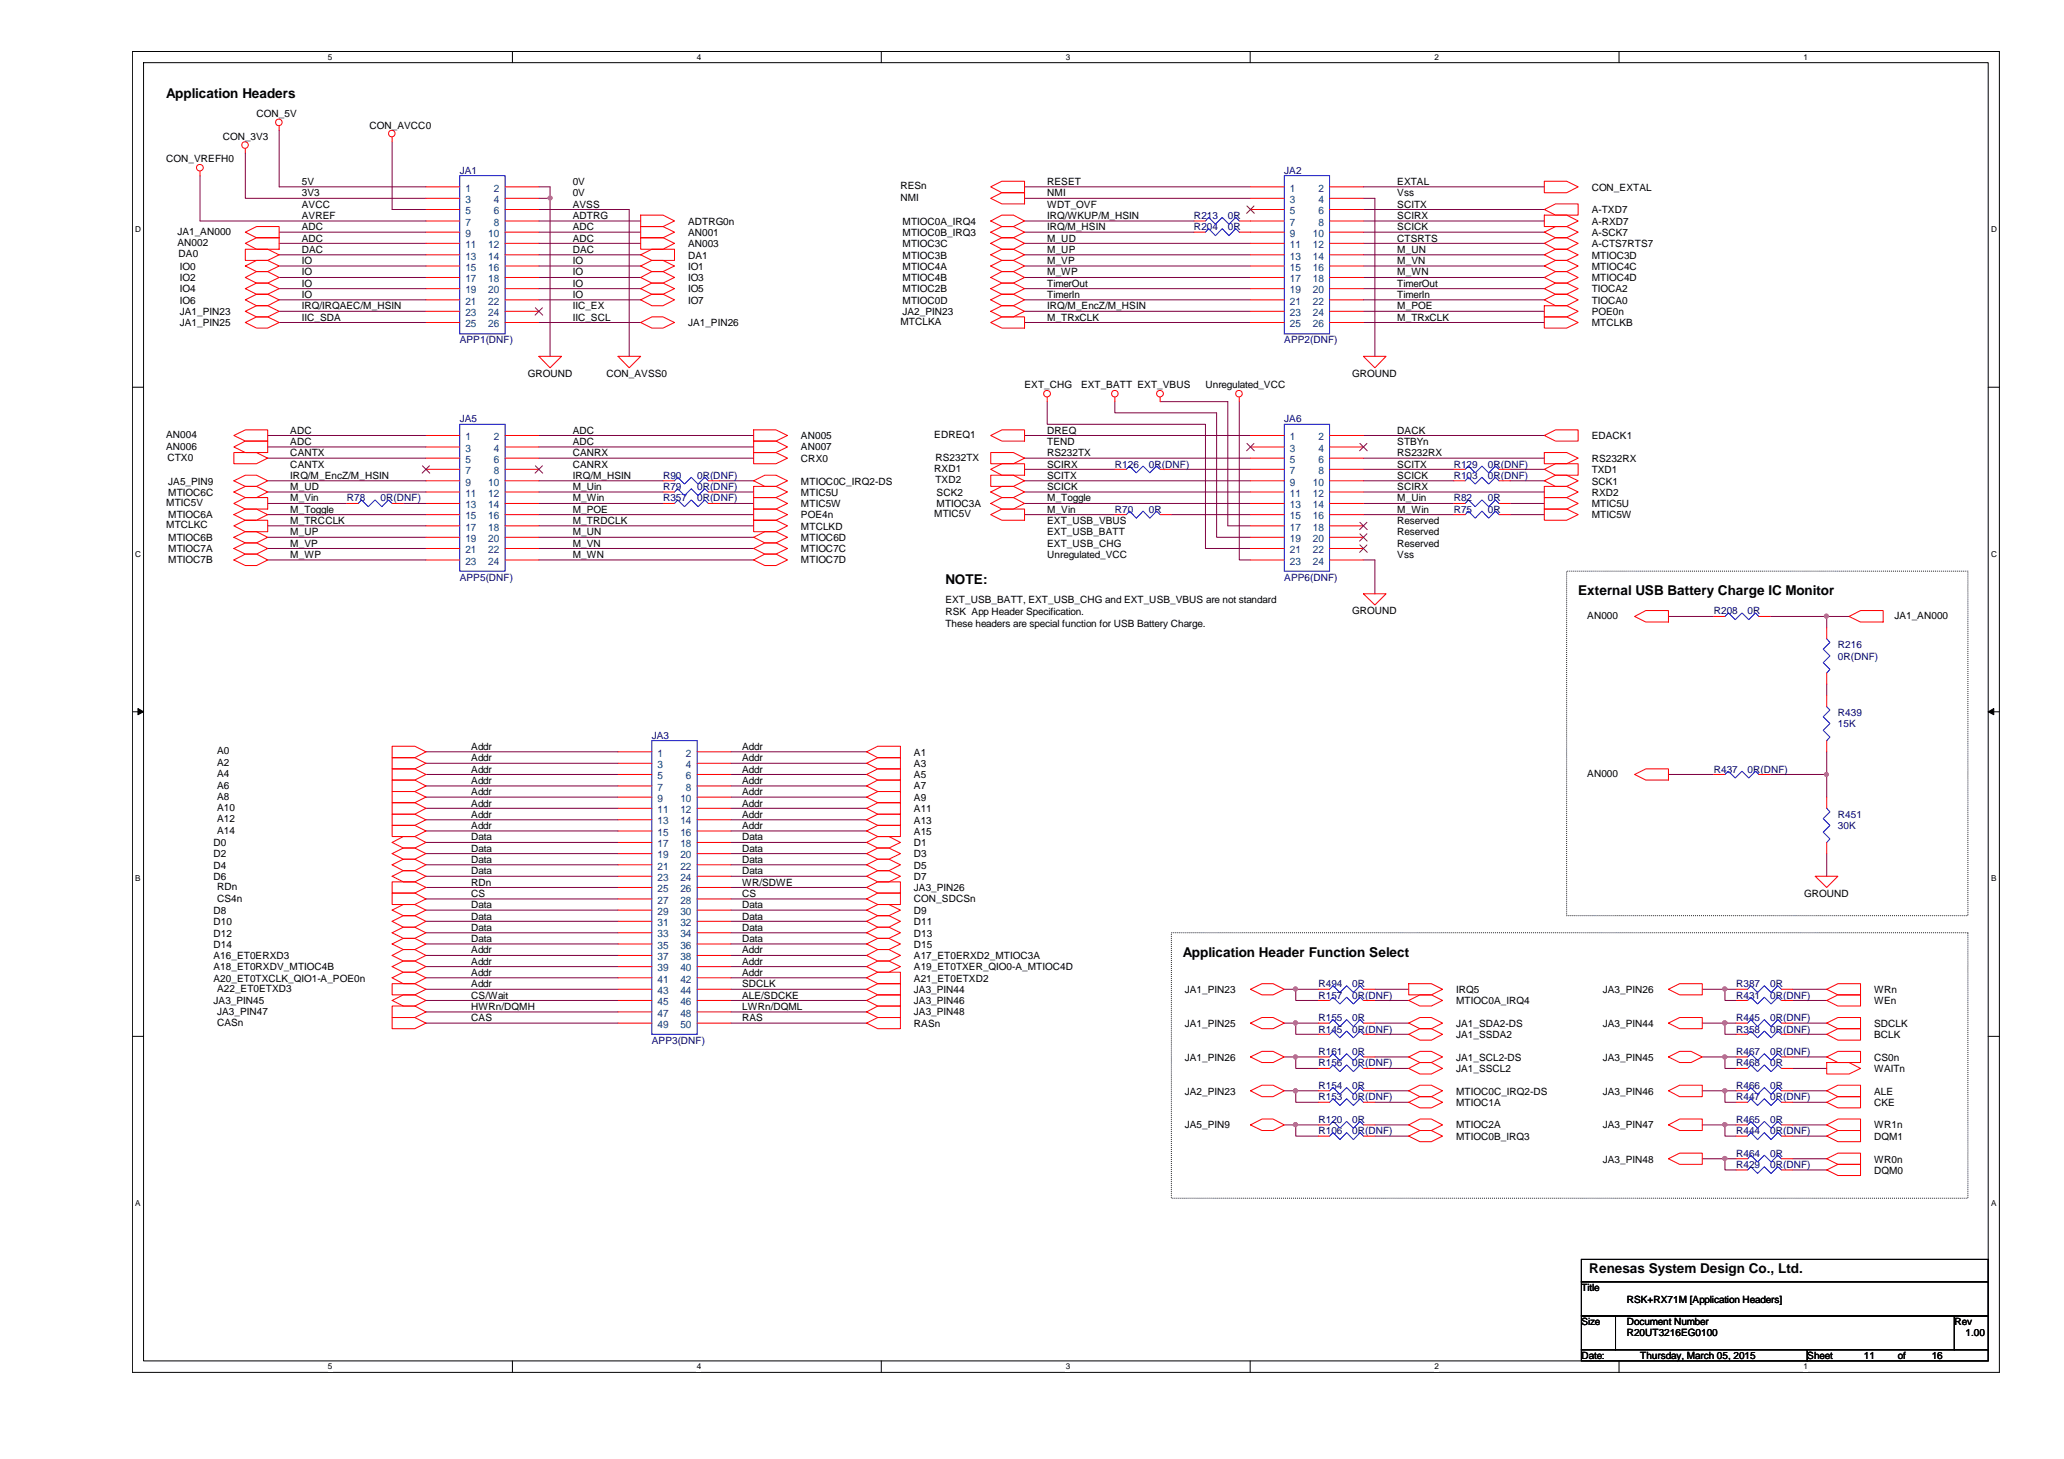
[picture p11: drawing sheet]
<svg xmlns="http://www.w3.org/2000/svg" width="297mm" height="210mm" viewBox="0 0 297 210" stroke-linecap="round" stroke-linejoin="round" font-family="sans-serif">
<path d="M19 7.4h268.7v190h-268.6zM20.7 9h265.4v186.8h-265.4z" fill="none" stroke="#000" stroke-width=".14"/>
<g fill="#fff">
<path d="M47.2 7.6h.6v1.3h-.6z"/>
<path d="M47.2 196h.6v1.3h-.6z"/>
</g>
<path d="M73.7 7.4v1.6M73.7 195.8v1.6" fill="none" stroke="#000" stroke-width=".14"/>
<g fill="#fff">
<path d="M100.3 7.6h.6v1.3h-.6z"/>
<path d="M100.3 196h.6v1.3h-.6z"/>
</g>
<path d="M126.8 7.4v1.6M126.8 195.8v1.6" fill="none" stroke="#000" stroke-width=".14"/>
<g fill="#fff">
<path d="M153.4 7.6h.6v1.3h-.6z"/>
<path d="M153.4 196h.6v1.3h-.6z"/>
</g>
<path d="M179.9 7.4v1.6M179.9 195.8v1.6" fill="none" stroke="#000" stroke-width=".14"/>
<g fill="#fff">
<path d="M206.5 7.6h.6v1.3h-.6z"/>
<path d="M206.5 196h.6v1.3h-.6z"/>
</g>
<path d="M233 7.4v1.6M233 195.8v1.6" fill="none" stroke="#000" stroke-width=".14"/>
<g fill="#fff">
<path d="M259.5 7.6h.6v1.3h-.6z"/>
<path d="M259.5 196h.6v1.3h-.6z"/>
<path d="M19.5 32.3h.8v1.4h-.8z"/>
<path d="M286.6 32.3h.8v1.4h-.8z"/>
<path d="M19.5 79h.8v1.3h-.8z"/>
<path d="M286.6 79h.8v1.3h-.8z"/>
</g>
<path d="M19.1 55.7h1.6M286.1 55.7h1.6" fill="none" stroke="#000" stroke-width=".14"/>
<g fill="#fff">
<path d="M19.5 125.7h.7v1.3h-.7z"/>
<path d="M286.6 125.7h.7v1.3h-.7z"/>
</g>
<path d="M19.1 102.4h1.6M286.1 102.4h1.6" fill="none" stroke="#000" stroke-width=".14"/>
<path d="M19.9 101.9l.8 .5-.8 .4zM286.1 102.4l.8-.5v.9z" fill="#000" stroke="#000" stroke-width=".14"/>
<g fill="#fff">
<path d="M19.5 172.4h.7v1.3h-.7z"/>
<path d="M286.6 172.4h.7v1.3h-.7z"/>
</g>
<path d="M19.1 149.1h1.6M286.1 149.1h1.6M227.6 181.2h58.5v3.2h-58.5zM227.6 184.4h58.5v4.9h-58.5zM227.6 189.3h4.9v4.9h-4.9zM227.6 194.2h32.5v1.6h-32.5zM232.5 189.3h48.8v4.9h-48.8zM260.1 194.2h26v1.6h-26zM281.3 189.3h4.8v4.9h-4.8z" fill="none" stroke="#000" stroke-width=".14"/>
<path d="M225.5 82.2h57.7v49.5h-57.7zM168.6 134.2h114.6v38.2h-114.6z" fill="none" stroke="#000" stroke-width=".14" stroke-dasharray="0 .3"/>
<g fill="none" stroke="#800040" stroke-width=".14">
<path d="M40.2 18.8v8.1h21.1M28.8 25.3v6.5h32.5M35.3 22v6.5h26M40.2 33.4h21.1M40.2 35h21.1M40.2 38.3h21.1M40.2 39.9h21.1M40.2 36.7h21.1M56.4 20.4v9.7h4.9M77.6 39.9h14.6M77.6 38.3h14.6M77.6 33.4h14.6"/>
<path d="M77.6 35h14.6M77.6 30.1h13v21.2M77.6 31.8h14.6M77.6 26.9h1.6v1.6M77.6 28.5h1.6M77.6 36.7h14.6M79.2 28.5v22.8M147.4 35h32.6M147.4 36.7h32.6M147.4 38.3h32.6M147.4 39.9h32.6M147.4 26.9h32.6"/>
<path d="M147.4 28.5h32.6M147.4 31.8h24.4M147.4 33.4h24.4M196.2 39.9h26M196.2 35h26M196.2 36.7h26M196.2 38.3h26M196.2 26.9h26M196.2 31.8h26M196.2 33.4h26M196.2 30.1h26M196.2 28.5h1.7v22.8"/>
<path d="M40.2 41.5h21.1M40.2 43.1h21.1M40.2 44.8h21.1M40.2 46.4h21.1M77.6 46.4h14.6M77.6 43.1h14.6M77.6 41.5h14.6M147.4 43.1h32.6M147.4 44.8h32.6M147.4 46.4h32.6M147.4 41.5h32.6M150.7 57.8v3.2h22.8v17.9h6.5"/>
<path d="M160.4 57.8v1.6h14.7v17.9h4.9M167 57.8h9.7v17.8h3.3M178.4 57.8v22.8h1.6M196.2 41.5h26M196.2 44.8h26M196.2 46.4h26M196.2 43.1h26M38.5 69.2h22.8M38.5 62.7h22.8M38.5 64.3h22.8M38.5 70.8h22.8M38.5 72.4h11.4"/>
<path d="M38.5 74h22.8M38.5 75.6h22.8M38.5 77.3h22.8M38.5 78.9h22.8M38.5 65.9h22.8M58 72.4h3.3M77.6 62.7h30.9M77.6 64.3h30.9M77.6 65.9h30.9M77.6 74h30.9M77.6 75.6h30.9M77.6 77.3h30.9"/>
<path d="M77.6 78.9h30.9M77.6 69.2h17.8M77.6 70.8h17.8M77.6 72.4h17.8M103.5 69.2h5M103.5 70.8h5M103.5 72.4h5M147.4 74h13M147.4 65.9h32.6M147.4 69.2h32.6M147.4 70.8h32.6M147.4 72.4h32.6"/>
<path d="M147.4 62.7h32.6M147.4 67.5h13M168.6 74h11.4M168.6 67.5h11.4M196.2 69.2h13M196.2 74h13M196.2 70.8h26M196.2 65.9h26M196.2 62.7h26M196.2 67.5h13M196.2 72.4h13M217.3 67.5h4.9"/>
<path d="M217.3 69.2h4.9M217.3 72.4h4.9M217.3 74h4.9M38.5 80.6h22.8M77.6 80.6h30.9M196.2 80.6h1.7v4.8M240.1 88.7h6.5M254.8 88.7h8.1v1.6M262.9 88.7h3.2M262.9 98.4v1.6M61.3 108.2h27.6M61.3 109.8h27.6"/>
<path d="M61.3 111.4h27.6M61.3 113.1h27.6M61.3 114.7h27.6M61.3 116.3h27.6M61.3 117.9h27.6M61.3 119.5h27.6M105.2 111.4h19.5M105.2 113.1h19.5M105.2 114.7h19.5M105.2 116.3h19.5M105.2 117.9h19.5M105.2 119.5h19.5"/>
<path d="M105.2 108.2h19.5M105.2 109.8h19.5M240.1 111.4h6.5M254.8 111.4h8.1M262.9 108.2v3.2M262.9 111.4v3.3M61.3 126.1h27.6M61.3 127.7h27.6M61.3 129.3h27.6M61.3 130.9h27.6M61.3 132.5h27.6M61.3 134.2h27.6"/>
<path d="M61.3 135.8h27.6M61.3 137.5h27.6M61.3 139.1h27.6M61.3 121.2h27.6M61.3 122.8h27.6M61.3 124.4h27.6M105.2 139.1h19.5M105.2 121.2h19.5M105.2 122.8h19.5M105.2 124.4h19.5M105.2 126.1h19.5M105.2 127.7h19.5"/>
<path d="M105.2 129.3h19.5M105.2 130.9h19.5M105.2 132.5h19.5M105.2 134.2h19.5M105.2 135.8h19.5M105.2 137.5h19.5M262.9 122.8v3.3M61.3 140.7h27.6M61.3 142.3h27.6M61.3 143.9h27.6M61.3 145.6h27.6M61.3 147.2h27.6"/>
<path d="M105.2 140.7h19.5M105.2 142.3h19.5M105.2 143.9h19.5M105.2 145.6h19.5M105.2 147.2h19.5M184.8 156.9h4.9M184.8 142.3h1.7v1.6h3.2M184.8 147.2h1.7v1.6h3.2M184.8 152.1h1.7v1.6h3.2M186.5 142.3h3.2M186.5 156.9v1.7h3.2M186.5 147.2h3.2"/>
<path d="M186.5 152.1h3.2M197.9 142.3h4.8M197.9 143.9h4.8M197.9 156.9h4.8M197.9 158.6h4.8M197.9 147.2h4.8M197.9 148.8h4.8M197.9 152.1h4.8M197.9 153.7h4.8M245 156.9h3.2v1.7h1.7M245 142.3h3.2M245 147.2h3.2"/>
<path d="M245 152.1h3.2M248.2 142.3v1.6h1.7M248.2 142.3h1.7M248.2 147.2v1.6h1.7M248.2 147.2h1.7M248.2 152.1v1.6h1.7M248.2 152.1h1.7M248.2 156.9h1.7M258 142.3h4.9M258 143.9h4.9M258 147.2h4.9M258 148.8h4.9"/>
<path d="M258 152.1h4.9M258 153.7h4.9M258 156.9h4.9M258 158.6h4.9M184.8 161.8h4.9M186.5 161.8v1.6h3.2M197.9 161.8h4.8M197.9 163.4h4.8M245 161.8h3.2v1.6h1.7M245 166.7h3.2v1.6h1.7M248.2 161.8h1.7M248.2 166.7h1.7"/>
<path d="M258 163.4h4.9M258 166.7h4.9M258 168.3h4.9M258 161.8h4.9"/>
</g>
<g fill="#f0f" stroke="#f0f" stroke-width=".14">
<circle cx="79.2" cy="28.5" r=".3"/>
<circle cx="186.4" cy="156.9" r=".3"/>
<circle cx="262.8" cy="88.6" r=".3"/>
<circle cx="262.8" cy="111.4" r=".3"/>
<circle cx="186.4" cy="142.3" r=".3"/>
<circle cx="186.4" cy="161.8" r=".3"/>
<circle cx="248.2" cy="142.3" r=".31"/>
<circle cx="248.2" cy="147.2" r=".32"/>
<circle cx="248.2" cy="152.1" r=".31"/>
<circle cx="248.2" cy="156.9" r=".31"/>
<circle cx="248.2" cy="161.8" r=".31"/>
<circle cx="248.2" cy="166.7" r=".31"/>
<circle cx="186.4" cy="147.2" r=".31"/>
<circle cx="186.4" cy="152.1" r=".3"/>
</g>
<g fill="none" stroke="#f00" stroke-width=".14">
<path d="M40.2 18.1v.7M56.4 19.7v.7M28.8 24.6v.7M35.3 33.4l1.6-.8h3.3v1.6h-3.3zM35.3 35l1.6-.8h3.3v1.7h-3.3zM35.3 35.9h3.2l1.7 .8-1.7 .8h-3.2zM35.3 38.3l1.6-.8h1.6l1.7 .8-1.7 .8h-1.6zM35.3 39.9l1.6-.8h1.6l1.7 .8-1.7 .8h-1.6zM35.3 21.4v.6M61.3 26.9h4.9M61.3 28.5h4.9M61.3 30.1h4.9"/>
<path d="M61.3 31.8h4.9M61.3 33.4h4.9M61.3 35h4.9M61.3 36.7h4.9M61.3 38.3h4.9M61.3 39.9h4.9M72.7 26.9h4.9M72.7 28.5h4.9M72.7 30.1h4.9M72.7 31.8h4.9M72.7 33.4h4.9M72.7 35h4.9"/>
<path d="M72.7 36.7h4.9M72.7 38.3h4.9M72.7 39.9h4.9M92.2 39.9l1.6-.8h1.6l1.7 .8-1.7 .8h-1.6zM92.2 34.2h3.2l1.7 .8-1.7 .9h-3.2zM92.2 32.6h3.2l1.7 .8-1.7 .8h-3.2zM92.2 38.3l1.6-.8h1.6l1.7 .8-1.7 .8h-1.6zM92.2 30.9h3.2l1.7 .9-1.7 .8h-3.2zM92.2 36.7l1.6-.8h3.3v1.6h-3.3zM142.6 26.9l1.6-.8h3.2v1.6h-3.2zM142.6 28.5l1.6-.8h3.2v1.6h-3.2zM142.6 31.8l1.6-.9h1.6l1.6 .9-1.6 .8h-1.6z"/>
<path d="M142.6 33.4l1.6-.8h1.6l1.6 .8-1.6 .8h-1.6zM142.6 35l1.6-.8h1.6l1.6 .8-1.6 .9h-1.6zM142.6 36.7l1.6-.8h1.6l1.6 .8-1.6 .8h-1.6zM142.6 38.3l1.6-.8h1.6l1.6 .8-1.6 .8h-1.6zM142.6 39.9l1.6-.8h1.6l1.6 .8-1.6 .8h-1.6zM171.8 31.8h1.7M171.8 33.4h1.7M178.4 31.8h6.4M178.4 33.4h6.4M180 26.9h4.8M180 28.5h4.8M180 30.1h4.8"/>
<path d="M180 35h4.8M180 36.7h4.8M180 38.3h4.8M180 39.9h4.8M191.3 26.9h4.9M191.3 28.5h4.9M191.3 30.1h4.9M191.3 31.8h4.9M191.3 33.4h4.9M191.3 35h4.9M191.3 36.7h4.9M191.3 38.3h4.9"/>
<path d="M191.3 39.9h4.9M222.2 26.1h3.3l1.6 .8-1.6 .8h-3.3zM222.2 30.1l1.7-.8h3.2v1.6h-3.2zM222.2 30.9h3.3l1.6 .9-1.6 .8h-3.3zM222.2 33.4l1.7-.8h1.6l1.6 .8-1.6 .8h-1.6zM222.2 35l1.7-.8h1.6l1.6 .8-1.6 .9h-1.6zM222.2 36.7l1.7-.8h1.6l1.6 .8-1.6 .8h-1.6zM222.2 38.3l1.7-.8h1.6l1.6 .8-1.6 .8h-1.6zM222.2 39.9l1.7-.8h1.6l1.6 .8-1.6 .8h-1.6zM35.3 41.5l1.6-.8h1.6l1.7 .8-1.7 .8h-1.6zM35.3 43.1l1.6-.8h1.6l1.7 .8-1.7 .9h-1.6zM35.3 46.4l1.6-.8h1.6l1.7 .8-1.7 .8h-1.6z"/>
<path d="M35.3 44.8l1.6-.8h1.6l1.7 .8-1.7 .8h-1.6zM61.3 41.5h4.9M61.3 43.1h4.9M61.3 44.8h4.9M61.3 46.4h4.9M72.7 41.5h4.9M72.7 43.1h4.9M72.7 44.8h4.9M72.7 46.4h4.9M77.6 51.3h3.2l-1.6 1.6zM88.9 51.3h3.3l-1.6 1.6zM92.2 41.5l1.6-.8h1.6l1.7 .8-1.7 .8h-1.6z"/>
<path d="M92.2 43.1l1.6-.8h1.6l1.7 .8-1.7 .9h-1.6zM92.2 46.4l1.6-.8h1.6l1.7 .8-1.7 .8h-1.6zM142.6 46.4l1.6-.8h3.2v1.6h-3.2zM142.6 41.5l1.6-.8h1.6l1.6 .8-1.6 .8h-1.6zM142.6 43.1l1.6-.8h1.6l1.6 .8-1.6 .9h-1.6zM142.6 44.8l1.6-.8h1.6l1.6 .8-1.6 .8h-1.6zM150.7 57.1v.7M160.4 57.1v.7M167 57.1v.7M178.4 57.1v.7M180 41.5h4.8M180 43.1h4.8"/>
<path d="M180 44.8h4.8M180 46.4h4.8M191.3 41.5h4.9M191.3 43.1h4.9M191.3 44.8h4.9M191.3 46.4h4.9M196.2 51.3h3.3l-1.6 1.6zM222.2 44h3.3l1.6 .8-1.6 .8h-3.3zM222.2 45.6h3.3l1.6 .8-1.6 .8h-3.3zM222.2 41.5l1.7-.8h1.6l1.6 .8-1.6 .8h-1.6zM222.2 43.1l1.7-.8h1.6l1.6 .8-1.6 .9h-1.6zM33.7 62.7l1.6-.9h3.2v1.7h-3.2z"/>
<path d="M33.7 64.3l1.6-.8h3.2v1.6h-3.2zM33.7 65.1h3.2l1.6 .8-1.6 .8h-3.2zM33.7 72.4l1.6-.8h3.2v1.6h-3.2zM33.7 75.6l1.6-.8h3.2v1.7h-3.2zM33.7 69.2l1.6-.8h1.6l1.6 .8-1.6 .8h-1.6zM33.7 70.8l1.6-.8h1.6l1.6 .8-1.6 .8h-1.6zM33.7 74l1.6-.8h1.6l1.6 .8-1.6 .8h-1.6zM33.7 77.3l1.6-.8h1.6l1.6 .8-1.6 .8h-1.6zM33.7 78.9l1.6-.8h1.6l1.6 .8-1.6 .8h-1.6zM49.9 72.4h1.7M56.4 72.4h1.6M61.3 62.7h4.9"/>
<path d="M61.3 64.3h4.9M61.3 65.9h4.9M61.3 67.5h4.9M61.3 69.2h4.9M61.3 70.8h4.9M61.3 72.4h4.9M61.3 74h4.9M61.3 75.6h4.9M61.3 77.3h4.9M61.3 78.9h4.9M72.7 62.7h4.9M72.7 64.3h4.9"/>
<path d="M72.7 65.9h4.9M72.7 67.5h4.9M72.7 69.2h4.9M72.7 70.8h4.9M72.7 72.4h4.9M72.7 74h4.9M72.7 75.6h4.9M72.7 77.3h4.9M72.7 78.9h4.9M95.4 72.4h1.7M95.4 69.2h1.7M95.4 70.8h1.7"/>
<path d="M101.9 72.4h1.6M101.9 69.2h1.6M101.9 70.8h1.6M108.5 61.8h3.2l1.6 .9-1.6 .8h-3.2zM108.5 63.5h3.2l1.6 .8-1.6 .8h-3.2zM108.5 65.1h3.2l1.6 .8-1.6 .8h-3.2zM108.5 69.2l1.6-.8h1.6l1.6 .8-1.6 .8h-1.6zM108.5 70h3.2l1.6 .8-1.6 .8h-3.2zM108.5 71.6h3.2l1.6 .8-1.6 .8h-3.2zM108.5 73.2h3.2l1.6 .8-1.6 .8h-3.2zM108.5 74.8h3.2l1.6 .8-1.6 .9h-3.2zM108.5 77.3l1.6-.8h1.6l1.6 .8-1.6 .8h-1.6z"/>
<path d="M108.5 78.9l1.6-.8h1.6l1.6 .8-1.6 .8h-1.6zM142.6 65.1h3.2l1.6 .8-1.6 .8h-3.2zM142.6 68.4h3.2l1.6 .8-1.6 .8h-3.2zM142.6 67.5l1.6-.8h3.2v1.7h-3.2zM142.6 74l1.6-.8h3.2v1.6h-3.2zM142.6 62.7l1.6-.9h3.2v1.7h-3.2zM142.6 70.8l1.6-.8h1.6l1.6 .8-1.6 .8h-1.6zM142.6 72.4l1.6-.8h1.6l1.6 .8-1.6 .8h-1.6zM160.4 67.5h1.7M160.4 74h1.7M167 67.5h1.6M167 74h1.6"/>
<path d="M180 62.7h4.8M180 64.3h4.8M180 65.9h4.8M180 67.5h4.8M180 69.2h4.8M180 70.8h4.8M180 72.4h4.8M180 74h4.8M180 75.6h4.8M180 77.3h4.8M180 78.9h4.8M191.3 62.7h4.9"/>
<path d="M191.3 64.3h4.9M191.3 65.9h4.9M191.3 67.5h4.9M191.3 69.2h4.9M191.3 70.8h4.9M191.3 72.4h4.9M191.3 74h4.9M191.3 75.6h4.9M191.3 77.3h4.9M191.3 78.9h4.9M209.2 72.4h1.7M209.2 69.2h1.7"/>
<path d="M209.2 74h1.7M209.2 67.5h1.7M215.7 72.4h1.6M215.7 69.2h1.6M215.7 74h1.6M215.7 67.5h1.6M222.2 70h3.3l1.6 .8-1.6 .8h-3.3zM222.2 65.1h3.3l1.6 .8-1.6 .8h-3.3zM222.2 67.5l1.7-.8h3.2v1.7h-3.2zM222.2 69.2l1.7-.8h1.6l1.6 .8-1.6 .8h-1.6zM222.2 71.6h3.3l1.6 .8-1.6 .8h-3.3zM222.2 73.2h3.3l1.6 .8-1.6 .8h-3.3z"/>
<path d="M222.2 62.7l1.7-.9h3.2v1.7h-3.2zM33.7 80.6l1.6-.9h1.6l1.6 .9-1.6 .8h-1.6zM61.3 80.6h4.9M72.7 80.6h4.9M108.5 80.6l1.6-.9h1.6l1.6 .9-1.6 .8h-1.6zM180 80.6h4.8M191.3 80.6h4.9M196.2 85.4h3.3l-1.6 1.6zM235.2 88.7l1.7-.9h3.2v1.7h-3.2zM246.6 88.7h1.6M253.1 88.7h1.7M262.9 90.3v1.6"/>
<path d="M262.9 96.8v1.6M266.1 88.7l1.7-.9h3.2v1.7h-3.2zM56.4 107.4h3.3l1.6 .8-1.6 .8h-3.3zM56.4 109h3.3l1.6 .8-1.6 .8h-3.3zM56.4 110.6h3.3l1.6 .8-1.6 .8h-3.3zM56.4 112.2h3.3l1.6 .9-1.6 .8h-3.3zM56.4 113.9h3.3l1.6 .8-1.6 .8h-3.3zM56.4 115.5h3.3l1.6 .8-1.6 .8h-3.3zM56.4 117.1h3.3l1.6 .8-1.6 .8h-3.3zM56.4 118.7h3.3l1.6 .8-1.6 .9h-3.3zM88.9 108.2h4.9M88.9 109.8h4.9"/>
<path d="M88.9 111.4h4.9M88.9 113.1h4.9M88.9 114.7h4.9M88.9 116.3h4.9M88.9 117.9h4.9M88.9 119.5h4.9M100.3 108.2h4.9M100.3 109.8h4.9M100.3 111.4h4.9M100.3 113.1h4.9M100.3 114.7h4.9M100.3 116.3h4.9"/>
<path d="M100.3 117.9h4.9M100.3 119.5h4.9M124.7 108.2l1.6-.8h3.3v1.6h-3.3zM124.7 109.8l1.6-.8h3.3v1.6h-3.3zM124.7 111.4l1.6-.8h3.3v1.6h-3.3zM124.7 113.1l1.6-.9h3.3v1.7h-3.3zM124.7 114.7l1.6-.8h3.3v1.6h-3.3zM124.7 116.3l1.6-.8h3.3v1.6h-3.3zM124.7 117.9l1.6-.8h3.3v1.6h-3.3zM124.7 119.5l1.6-.8h3.3v1.7h-3.3zM235.2 111.4l1.7-.8h3.2v1.6h-3.2zM246.6 111.4h1.6"/>
<path d="M253.1 111.4h1.7M262.9 114.7v1.6M262.9 100v1.7M262.9 106.6v1.6M56.4 126.9h3.3l1.6 .8-1.6 .8h-3.3zM56.4 128.5h3.3l1.6 .8-1.6 .8h-3.3zM56.4 135.8l1.6-.8h1.7l1.6 .8-1.6 .8h-1.7zM56.4 139.1l1.6-.8h1.7l1.6 .8-1.6 .8h-1.7zM56.4 121.2l1.6-.8h1.7l1.6 .8-1.6 .8h-1.7zM56.4 122.8l1.6-.8h1.7l1.6 .8-1.6 .8h-1.7zM56.4 124.4l1.6-.8h1.7l1.6 .8-1.6 .9h-1.7zM56.4 126.1l1.6-.8h1.7l1.6 .8-1.6 .8h-1.7z"/>
<path d="M56.4 130.9l1.6-.8h1.7l1.6 .8-1.6 .8h-1.7zM56.4 132.5l1.6-.8h1.7l1.6 .8-1.6 .9h-1.7zM56.4 137.5l1.6-.9h1.7l1.6 .9-1.6 .8h-1.7zM56.4 134.2l1.6-.8h1.7l1.6 .8-1.6 .8h-1.7zM88.9 121.2h4.9M88.9 122.8h4.9M88.9 124.4h4.9M88.9 126.1h4.9M88.9 127.7h4.9M88.9 129.3h4.9M88.9 130.9h4.9M88.9 132.5h4.9"/>
<path d="M88.9 134.2h4.9M88.9 135.8h4.9M88.9 137.5h4.9M88.9 139.1h4.9M100.3 121.2h4.9M100.3 122.8h4.9M100.3 124.4h4.9M100.3 126.1h4.9M100.3 127.7h4.9M100.3 129.3h4.9M100.3 130.9h4.9M100.3 132.5h4.9"/>
<path d="M100.3 134.2h4.9M100.3 135.8h4.9M100.3 137.5h4.9M100.3 139.1h4.9M124.7 137.5l1.6-.9h1.6l1.7 .9-1.7 .8h-1.6zM124.7 121.2l1.6-.8h1.6l1.7 .8-1.7 .8h-1.6zM124.7 122.8l1.6-.8h1.6l1.7 .8-1.7 .8h-1.6zM124.7 124.4l1.6-.8h1.6l1.7 .8-1.7 .9h-1.6zM124.7 126.1l1.6-.8h1.6l1.7 .8-1.7 .8h-1.6zM124.7 127.7l1.6-.8h3.3v1.6h-3.3zM124.7 129.3l1.6-.8h3.3v1.6h-3.3zM124.7 130.9l1.6-.8h1.6l1.7 .8-1.7 .8h-1.6z"/>
<path d="M124.7 132.5l1.6-.8h1.6l1.7 .8-1.7 .9h-1.6zM124.7 134.2l1.6-.8h1.6l1.7 .8-1.7 .8h-1.6zM124.7 135.8l1.6-.8h1.6l1.7 .8-1.7 .8h-1.6zM124.7 139.1l1.6-.8h1.6l1.7 .8-1.7 .8h-1.6zM261.2 126.1h3.3l-1.6 1.6zM262.9 121.2v1.6M56.4 144.7h3.3l1.6 .9-1.6 .8h-3.3zM56.4 146.4h3.3l1.6 .8-1.6 .8h-3.3zM56.4 141.5h3.3l1.6 .8-1.6 .8h-3.3zM56.4 143.9l1.6-.8h1.7l1.6 .8-1.6 .8h-1.7zM56.4 140.7l1.6-.8h1.7l1.6 .8-1.6 .8h-1.7zM88.9 140.7h4.9"/>
<path d="M88.9 142.3h4.9M88.9 143.9h4.9M88.9 145.6h4.9M88.9 147.2h4.9M100.3 140.7h4.9M100.3 142.3h4.9M100.3 143.9h4.9M100.3 145.6h4.9M100.3 147.2h4.9M124.7 143.9l1.6-.8h3.3v1.6h-3.3zM124.7 145.6l1.6-.9h3.3v1.7h-3.3zM124.7 147.2l1.6-.8h3.3v1.6h-3.3z"/>
<path d="M124.7 142.3l1.6-.8h3.3v1.6h-3.3zM124.7 140.7l1.6-.8h3.3v1.6h-3.3zM180 142.3l1.6-.8h1.6l1.6 .8-1.6 .8h-1.6zM180 156.9l1.6-.8h1.6l1.6 .8-1.6 .9h-1.6zM180 147.2l1.6-.8h1.6l1.6 .8-1.6 .8h-1.6zM180 152.1l1.6-.8h1.6l1.6 .8-1.6 .8h-1.6zM189.7 142.3h1.6M189.7 152.1h1.6M189.7 143.9h1.6M189.7 147.2h1.6M189.7 156.9h1.6M189.7 158.6h1.6"/>
<path d="M189.7 153.7h1.6M189.7 148.8h1.6M196.2 142.3h1.7M196.2 152.1h1.7M196.2 143.9h1.7M196.2 147.2h1.7M196.2 156.9h1.7M196.2 158.6h1.7M196.2 153.7h1.7M196.2 148.8h1.7M202.7 141.5h3.3l1.6 .8-1.6 .8h-3.3zM202.7 143.9l1.6-.8h1.7l1.6 .8-1.6 .8h-1.7z"/>
<path d="M202.7 158.6l1.6-.8h1.7l1.6 .8-1.6 .8h-1.7zM202.7 156.9l1.6-.8h1.7l1.6 .8-1.6 .9h-1.7zM202.7 148.8l1.6-.8h1.7l1.6 .8-1.6 .8h-1.7zM202.7 147.2l1.6-.8h1.7l1.6 .8-1.6 .8h-1.7zM202.7 153.7l1.6-.8h1.7l1.6 .8-1.6 .8h-1.7zM202.7 152.1l1.6-.8h1.7l1.6 .8-1.6 .8h-1.7zM240.1 142.3l1.6-.8h3.3v1.6h-3.3zM240.1 147.2l1.6-.8h3.3v1.6h-3.3zM240.1 152.1l1.6-.8h1.7l1.6 .8-1.6 .8h-1.7zM240.1 156.9l1.6-.8h3.3v1.7h-3.3zM249.9 143.9h1.6M249.9 148.8h1.6"/>
<path d="M249.9 158.6h1.6M249.9 152.1h1.6M249.9 142.3h1.6M249.9 147.2h1.6M249.9 156.9h1.6M249.9 153.7h1.6M256.4 143.9h1.6M256.4 148.8h1.6M256.4 158.6h1.6M256.4 152.1h1.6M256.4 142.3h1.6M256.4 147.2h1.6"/>
<path d="M256.4 156.9h1.6M256.4 153.7h1.6M262.9 142.3l1.6-.8h3.3v1.6h-3.3zM262.9 143.9l1.6-.8h3.3v1.6h-3.3zM262.9 147.2l1.6-.8h3.3v1.6h-3.3zM262.9 148.8l1.6-.8h3.3v1.6h-3.3zM262.9 152.1l1.6-.8h3.3v1.6h-3.3zM262.9 152.9h3.2l1.7 .8-1.7 .8h-3.2zM262.9 156.9l1.6-.8h3.3v1.7h-3.3zM262.9 158.6l1.6-.8h3.3v1.6h-3.3zM180 161.8l1.6-.8h1.6l1.6 .8-1.6 .8h-1.6zM189.7 163.4h1.6"/>
<path d="M189.7 161.8h1.6M196.2 163.4h1.7M196.2 161.8h1.7M202.7 163.4l1.6-.8h1.7l1.6 .8-1.6 .9h-1.7zM202.7 161.8l1.6-.8h1.7l1.6 .8-1.6 .8h-1.7zM240.1 166.7l1.6-.8h3.3v1.6h-3.3zM240.1 161.8l1.6-.8h3.3v1.6h-3.3zM249.9 161.8h1.6M249.9 168.3h1.6M249.9 163.4h1.6M249.9 166.7h1.6M256.4 161.8h1.6"/>
<path d="M256.4 168.3h1.6M256.4 163.4h1.6M256.4 166.7h1.6M262.9 166.7l1.6-.8h3.3v1.6h-3.3zM262.9 168.3l1.6-.8h3.3v1.6h-3.3zM262.9 161.8l1.6-.8h3.3v1.6h-3.3zM262.9 163.4l1.6-.8h3.3v1.7h-3.3z"/>
<circle cx="40.1" cy="17.6" r=".47"/>
<circle cx="56.4" cy="19.2" r=".47"/>
<circle cx="28.8" cy="24.1" r=".48"/>
<circle cx="35.3" cy="20.9" r=".47"/>
<circle cx="150.7" cy="56.6" r=".48"/>
<circle cx="160.4" cy="56.6" r=".47"/>
<circle cx="166.9" cy="56.6" r=".48"/>
<circle cx="178.3" cy="56.6" r=".47"/>
</g>
<g fill="none" stroke="#00f" stroke-width=".14">
<path d="M66.2 25.3h6.5v22.7h-6.5zM173.5 31.8l.4-.5 1 1 1-1 1 1 .9-1 .6 .5M173.5 33.4l.4-.5 1 1 1-1 1 1 .9-1 .6 .5M184.8 25.3h6.5v22.7h-6.5zM51.6 72.4l.4-.5 1 1 1-1 .9 1 1-1 .5 .5M66.2 61h6.5v21.2h-6.5zM97.1 72.4l.4-.5 1 1 1-1 1 1 .9-1 .5 .5M97.1 69.2l.4-.5 1 .9 1-.9 1 .9 .9-.9 .5 .5M97.1 70.8l.4-.5 1 1 1-1 1 1 .9-1 .5 .5M162.1 67.5l.5-.4 .9 .9 1-.9 1 .9 1-.9 .5 .4M162.1 74l.5-.5 .9 1 1-1 1 1 1-1 .5 .5M184.8 61h6.5v21.2h-6.5z"/>
<path d="M210.9 72.4l.4-.5 1 1 1-1 .9 1 1-1 .5 .5M210.9 69.2l.4-.5 1 .9 1-.9 .9 .9 1-.9 .5 .5M210.9 74l.4-.5 1 1 1-1 .9 1 1-1 .5 .5M210.9 67.5l.4-.4 1 .9 1-.9 .9 .9 1-.9 .5 .4M248.2 88.7l.6-.5 .9 1 1-1 1 1 .9-1 .5 .5M262.9 91.9l.5 .5-1 1 1 1-1 .9 1 1-.5 .5M93.8 106.6h6.5v42.2h-6.5zM248.2 111.4l.6-.4 .9 .9 1-.9 1 .9 .9-.9 .5 .4M262.9 116.3l.5 .5-1 1 1 .9-1 1 1 1-.5 .5M262.9 101.7l.5 .4-1 1 1 1-1 1 1 .9-.5 .6M191.3 142.3l.6-.5 .9 1 1-1 1 1 .9-1 .5 .5M191.3 152.1l.6-.5 .9 1 1-1 1 1 .9-1 .5 .5"/>
<path d="M191.3 143.9l.6-.4 .9 .9 1-.9 1 .9 .9-.9 .5 .4M191.3 147.2l.6-.5 .9 1 1-1 1 1 .9-1 .5 .5M191.3 156.9l.6-.4 .9 .9 1-.9 1 .9 .9-.9 .5 .4M191.3 158.6l.6-.5 .9 .9 1-.9 1 .9 .9-.9 .5 .5M191.3 153.7l.6-.5 .9 1 1-1 1 1 .9-1 .5 .5M191.3 148.8l.6-.5 .9 1 1-1 1 1 .9-1 .5 .5M251.5 143.9l.5-.4 .9 .9 1-.9 1 .9 1-.9 .5 .4M251.5 148.8l.5-.5 .9 1 1-1 1 1 1-1 .5 .5M251.5 158.6l.5-.5 .9 .9 1-.9 1 .9 1-.9 .5 .5M251.5 152.1l.5-.5 .9 1 1-1 1 1 1-1 .5 .5M251.5 142.3l.5-.5 .9 1 1-1 1 1 1-1 .5 .5M251.5 147.2l.5-.5 .9 1 1-1 1 1 1-1 .5 .5"/>
<path d="M251.5 156.9l.5-.4 .9 .9 1-.9 1 .9 1-.9 .5 .4M251.5 153.7l.5-.5 .9 1 1-1 1 1 1-1 .5 .5M191.3 163.4l.6-.5 .9 1.1 1-1.1 1 1.1 .9-1.1 .5 .5M191.3 161.8l.6-.5 .9 1 1-1 1 1 .9-1 .5 .5M251.5 161.8l.5-.5 .9 1 1-1 1 1 1-1 .5 .5M251.5 168.3l.5-.4 .9 .9 1-.9 1 .9 1-.9 .5 .4M251.5 163.4l.5-.5 .9 1.1 1-1.1 1 1.1 1-1.1 .5 .5M251.5 166.7l.5-.5 .9 1 1-1 1 1 1-1 .5 .5"/>
</g>
<g fill="none" stroke="#804000" stroke-width=".14">
<path d="M179.5 29.6l1 1.1M180.5 29.6l-1.1 1.1M77 44.3l1.1 1M78.1 44.3l-1.1 1M60.8 67l1 1.1M61.8 67l-1.1 1.1M77 67l1.1 1.1M78.1 67l-1.1 1.1M179.5 63.8l1 1.1M180.5 63.8l-1.1 1.1M195.7 63.8l1.1 1.1M195.7 75.1l1.1 1.1"/>
<path d="M195.7 76.8l1.1 1.1M195.7 78.4l1.1 1.1M196.7 63.8l-1 1.1M196.7 75.1l-1 1.1M196.7 76.8l-1 1.1M196.7 78.4l-1 1.1"/>
</g>
<g font-size="1.9">
<text x="23.9" y="14.1">Application Headers</text>
<text x="136.1" y="84">NOTE:</text>
<text x="227.1" y="85.6">External USB Battery Charge IC Monitor</text>
<text x="170.2" y="137.6">Application Header Function Select</text>
<text x="228.7" y="183.1">Renesas System Design Co., Ltd.</text>
</g>
<g font-size="1.5" fill="#004080">
<text x="67" y="27.6">1</text>
<text x="67" y="29.2">3</text>
<text x="71.1" y="27.6">2</text>
<text x="71.1" y="29.2">4</text>
<text x="185.6" y="27.6">1</text>
<text x="185.6" y="29.2">3</text>
<text x="189.7" y="27.6">2</text>
<text x="189.7" y="29.2">4</text>
<text x="67" y="30.8">5</text>
<text x="67" y="32.5">7</text>
<text x="67" y="34.1">9</text>
<text x="67" y="35.7">11</text>
<text x="70.3" y="34.1">10</text>
<text x="70.3" y="35.7">12</text>
<text x="71.1" y="30.8">6</text>
<text x="71.1" y="32.5">8</text>
<text x="185.6" y="30.8">5</text>
<text x="185.6" y="32.5">7</text>
<text x="185.6" y="34.1">9</text>
<text x="185.6" y="35.7">11</text>
<text x="188.9" y="34.1">10</text>
<text x="188.9" y="35.7">12</text>
<text x="189.7" y="30.8">6</text>
<text x="189.7" y="32.5">8</text>
<text x="67" y="37.3">13</text>
<text x="67" y="38.9">15</text>
<text x="67" y="40.6">17</text>
<text x="70.3" y="37.3">14</text>
<text x="70.3" y="38.9">16</text>
<text x="70.3" y="40.6">18</text>
<text x="185.6" y="37.3">13</text>
<text x="185.6" y="38.9">15</text>
<text x="185.6" y="40.6">17</text>
<text x="188.9" y="37.3">14</text>
<text x="188.9" y="38.9">16</text>
<text x="188.9" y="40.6">18</text>
<text x="67" y="42.2">19</text>
<text x="67" y="43.8">21</text>
<text x="67" y="45.5">23</text>
<text x="67" y="47.1">25</text>
<text x="70.3" y="42.2">20</text>
<text x="70.3" y="43.8">22</text>
<text x="70.3" y="45.5">24</text>
<text x="70.3" y="47.1">26</text>
<text x="185.6" y="42.2">19</text>
<text x="185.6" y="43.8">21</text>
<text x="185.6" y="45.5">23</text>
<text x="185.6" y="47.1">25</text>
<text x="188.9" y="42.2">20</text>
<text x="188.9" y="43.8">22</text>
<text x="188.9" y="45.5">24</text>
<text x="188.9" y="47.1">26</text>
<text x="67" y="63.3">1</text>
<text x="67" y="65">3</text>
<text x="71.1" y="63.3">2</text>
<text x="71.1" y="65">4</text>
<text x="185.6" y="63.3">1</text>
<text x="185.6" y="65">3</text>
<text x="189.7" y="63.3">2</text>
<text x="189.7" y="65">4</text>
<text x="67" y="66.6">5</text>
<text x="67" y="68.2">7</text>
<text x="67" y="69.8">9</text>
<text x="67" y="71.5">11</text>
<text x="70.3" y="69.8">10</text>
<text x="70.3" y="71.5">12</text>
<text x="71.1" y="66.6">6</text>
<text x="71.1" y="68.2">8</text>
<text x="185.6" y="66.6">5</text>
<text x="185.6" y="68.2">7</text>
<text x="185.6" y="69.8">9</text>
<text x="185.6" y="71.5">11</text>
<text x="188.9" y="69.8">10</text>
<text x="188.9" y="71.5">12</text>
<text x="189.7" y="66.6">6</text>
<text x="189.7" y="68.2">8</text>
<text x="67" y="73.1">13</text>
<text x="67" y="74.7">15</text>
<text x="67" y="76.3">17</text>
<text x="67" y="78">19</text>
<text x="70.3" y="73.1">14</text>
<text x="70.3" y="74.7">16</text>
<text x="70.3" y="76.3">18</text>
<text x="70.3" y="78">20</text>
<text x="185.6" y="73.1">13</text>
<text x="185.6" y="74.7">15</text>
<text x="185.6" y="76.3">17</text>
<text x="185.6" y="78">19</text>
<text x="188.9" y="73.1">14</text>
<text x="188.9" y="74.7">16</text>
<text x="188.9" y="76.3">18</text>
<text x="188.9" y="78">20</text>
<text x="67" y="79.6">21</text>
<text x="67" y="81.2">23</text>
<text x="70.3" y="79.6">22</text>
<text x="70.3" y="81.2">24</text>
<text x="185.6" y="79.6">21</text>
<text x="185.6" y="81.2">23</text>
<text x="188.9" y="79.6">22</text>
<text x="188.9" y="81.2">24</text>
<text x="94.6" y="108.8">1</text>
<text x="94.6" y="110.5">3</text>
<text x="94.6" y="112.1">5</text>
<text x="94.6" y="113.7">7</text>
<text x="98.7" y="108.8">2</text>
<text x="98.7" y="110.5">4</text>
<text x="98.7" y="112.1">6</text>
<text x="98.7" y="113.7">8</text>
<text x="94.6" y="115.4">9</text>
<text x="94.6" y="117">11</text>
<text x="94.6" y="118.6">13</text>
<text x="97.9" y="115.4">10</text>
<text x="97.9" y="117">12</text>
<text x="97.9" y="118.6">14</text>
<text x="94.6" y="120.2">15</text>
<text x="94.6" y="121.9">17</text>
<text x="94.6" y="123.5">19</text>
<text x="94.6" y="125.1">21</text>
<text x="97.9" y="120.2">16</text>
<text x="97.9" y="121.9">18</text>
<text x="97.9" y="123.5">20</text>
<text x="97.9" y="125.1">22</text>
<text x="94.6" y="126.7">23</text>
<text x="94.6" y="128.4">25</text>
<text x="94.6" y="130">27</text>
<text x="94.6" y="131.6">29</text>
<text x="97.9" y="126.7">24</text>
<text x="97.9" y="128.4">26</text>
<text x="97.9" y="130">28</text>
<text x="97.9" y="131.6">30</text>
<text x="94.6" y="133.2">31</text>
<text x="94.6" y="134.9">33</text>
<text x="94.6" y="136.5">35</text>
<text x="97.9" y="133.2">32</text>
<text x="97.9" y="134.9">34</text>
<text x="97.9" y="136.5">36</text>
<text x="94.6" y="138.1">37</text>
<text x="94.6" y="139.7">39</text>
<text x="94.6" y="141.4">41</text>
<text x="94.6" y="143">43</text>
<text x="97.9" y="138.1">38</text>
<text x="97.9" y="139.7">40</text>
<text x="97.9" y="141.4">42</text>
<text x="97.9" y="143">44</text>
<text x="94.6" y="144.6">45</text>
<text x="94.6" y="146.3">47</text>
<text x="94.6" y="147.9">49</text>
<text x="97.9" y="144.6">46</text>
<text x="97.9" y="146.3">48</text>
<text x="97.9" y="147.9">50</text>
</g>
<g font-size="1.4">
<text x="36.9" y="16.9">CON_5V</text>
<text x="23.9" y="23.4">CON_VREFH0</text>
<text x="32" y="20.1">CON_3V3</text>
<text x="53.2" y="18.5">CON_AVCC0</text>
<text x="43.4" y="28.2">3V3</text>
<text x="43.4" y="29.9">AVCC</text>
<text x="43.4" y="26.6">5V</text>
<text x="82.4" y="26.6">0V</text>
<text x="82.4" y="28.2">0V</text>
<text x="82.4" y="29.9">AVSS</text>
<text x="129.6" y="27.3">RESn</text>
<text x="129.6" y="28.9">NMI</text>
<text x="150.7" y="26.6">RESET</text>
<text x="150.7" y="28.2">NMI</text>
<text x="150.7" y="29.9">WDT_OVF</text>
<text x="201.1" y="26.6">EXTAL</text>
<text x="201.1" y="28.2">Vss</text>
<text x="201.1" y="29.9">SCITX</text>
<text x="229.1" y="27.4">CON_EXTAL</text>
<text x="25.5" y="33.8">JA1_AN000</text>
<text x="25.5" y="35.4">AN002</text>
<text x="43.4" y="31.5">AVREF</text>
<text x="43.4" y="33.1">ADC</text>
<text x="43.4" y="34.8">ADC</text>
<text x="82.4" y="31.5">ADTRG</text>
<text x="82.4" y="33.1">ADC</text>
<text x="82.4" y="34.8">ADC</text>
<text x="99" y="35.6">AN003</text>
<text x="99" y="34">AN001</text>
<text x="99" y="32.3">ADTRG0n</text>
<text x="129.9" y="32.3">MTIOC0A_IRQ4</text>
<text x="129.9" y="34">MTIOC0B_IRQ3</text>
<text x="129.9" y="35.6">MTIOC3C</text>
<text x="150.7" y="33.1">IRQ/M_HSIN</text>
<text x="150.7" y="34.8">M_UD</text>
<text x="150.7" y="31.5">IRQ/WKUP/M_HSIN</text>
<text x="201.1" y="31.5">SCIRX</text>
<text x="201.1" y="33.1">SCICK</text>
<text x="201.1" y="34.8">CTSRTS</text>
<text x="229.1" y="30.7">A-TXD7</text>
<text x="229.1" y="32.3">A-RXD7</text>
<text x="229.1" y="34">A-SCK7</text>
<text x="229.1" y="35.6">A-CTS7RTS7</text>
<text x="25.7" y="37">DA0</text>
<text x="25.9" y="38.8">IO0</text>
<text x="25.9" y="40.4">IO2</text>
<text x="43.4" y="36.4">DAC</text>
<text x="43.4" y="39.6">IO</text>
<text x="43.4" y="41.3">IO</text>
<text x="43.4" y="38">IO</text>
<text x="82.4" y="36.4">DAC</text>
<text x="82.4" y="38">IO</text>
<text x="82.4" y="39.6">IO</text>
<text x="82.4" y="41.3">IO</text>
<text x="99" y="40.4">IO3</text>
<text x="99" y="38.8">IO1</text>
<text x="99" y="37.2">DA1</text>
<text x="129.9" y="37.2">MTIOC3B</text>
<text x="129.9" y="38.8">MTIOC4A</text>
<text x="129.9" y="40.4">MTIOC4B</text>
<text x="150.7" y="36.4">M_UP</text>
<text x="150.7" y="38">M_VP</text>
<text x="150.7" y="39.6">M_WP</text>
<text x="150.7" y="41.3">TimerOut</text>
<text x="201.1" y="36.4">M_UN</text>
<text x="201.1" y="38">M_VN</text>
<text x="201.1" y="39.6">M_WN</text>
<text x="201.1" y="41.3">TimerOut</text>
<text x="229.1" y="37.2">MTIOC3D</text>
<text x="229.1" y="38.8">MTIOC4C</text>
<text x="229.1" y="40.4">MTIOC4D</text>
<text x="25.9" y="42.1">IO4</text>
<text x="25.9" y="43.7">IO6</text>
<text x="25.9" y="46.9">JA1_PIN25</text>
<text x="25.9" y="45.3">JA1_PIN23</text>
<text x="43.4" y="44.5">IRQ/IRQAEC/M_HSIN</text>
<text x="43.4" y="46.1">IIC_SDA</text>
<text x="43.4" y="42.9">IO</text>
<text x="82.4" y="42.9">IO</text>
<text x="82.4" y="44.5">IIC_EX</text>
<text x="82.4" y="46.1">IIC_SCL</text>
<text x="99" y="42.1">IO5</text>
<text x="99" y="43.7">IO7</text>
<text x="99" y="46.9">JA1_PIN26</text>
<text x="129.6" y="46.8">MTCLKA</text>
<text x="129.9" y="42.1">MTIOC2B</text>
<text x="129.9" y="43.7">MTIOC0D</text>
<text x="129.9" y="45.3">JA2_PIN23</text>
<text x="150.7" y="42.9">TimerIn</text>
<text x="150.7" y="44.5">IRQ/M_EncZ/M_HSIN</text>
<text x="150.7" y="46.1">M_TRxCLK</text>
<text x="201.1" y="42.9">TimerIn</text>
<text x="201.1" y="44.5">M_POE</text>
<text x="201.1" y="46.1">M_TRxCLK</text>
<text x="229.1" y="45.3">POE0n</text>
<text x="229.1" y="46.9">MTCLKB</text>
<text x="229.1" y="42.1">TIOCA2</text>
<text x="229.1" y="43.7">TIOCA0</text>
<text x="75.9" y="54.3">GROUND</text>
<text x="87.3" y="54.3">CON_AVSS0</text>
<text x="147.4" y="55.9">EXT_CHG</text>
<text x="155.6" y="55.9">EXT_BATT EXT_VBUS</text>
<text x="173.5" y="55.9">Unregulated_VCC</text>
<text x="194.6" y="54.3">GROUND</text>
<text x="23.9" y="63">AN004</text>
<text x="23.9" y="64.7">AN006</text>
<text x="41.8" y="62.4">ADC</text>
<text x="41.8" y="64">ADC</text>
<text x="41.8" y="65.7">CANTX</text>
<text x="82.4" y="62.4">ADC</text>
<text x="82.4" y="64">ADC</text>
<text x="82.4" y="65.7">CANRX</text>
<text x="115.3" y="63.2">AN005</text>
<text x="115.3" y="64.8">AN007</text>
<text x="134.5" y="63">EDREQ1</text>
<text x="150.7" y="62.4">DREQ</text>
<text x="150.7" y="64">TEND</text>
<text x="150.7" y="65.7">RS232TX</text>
<text x="201.1" y="62.4">DACK</text>
<text x="201.1" y="64">STBYn</text>
<text x="201.1" y="65.7">RS232RX</text>
<text x="229.1" y="63.2">EDACK1</text>
<text x="24.1" y="66.3">CTX0</text>
<text x="24.2" y="69.7">JA5_PIN9</text>
<text x="24.2" y="71.3">MTIOC6C</text>
<text x="41.8" y="67.3">CANTX</text>
<text x="41.8" y="68.9">IRQ/M_EncZ/M_HSIN</text>
<text x="41.8" y="70.5">M_UD</text>
<text x="82.4" y="68.9">IRQ/M_HSIN</text>
<text x="82.4" y="70.5">M_Uin</text>
<text x="82.4" y="67.3">CANRX</text>
<text x="115.3" y="66.5">CRX0</text>
<text x="115.3" y="69.7">MTIOC0C_IRQ2-DS</text>
<text x="115.3" y="71.3">MTIC5U</text>
<text x="134.5" y="67.9">RXD1</text>
<text x="134.6" y="66.3">RS232TX</text>
<text x="134.6" y="69.6">TXD2</text>
<text x="134.8" y="71.3">SCK2</text>
<text x="150.7" y="67.3">SCIRX</text>
<text x="150.7" y="68.9">SCITX</text>
<text x="150.7" y="70.5">SCICK</text>
<text x="201.1" y="67.3">SCITX</text>
<text x="201.1" y="68.9">SCICK</text>
<text x="201.1" y="70.5">SCIRX</text>
<text x="229.1" y="71.3">RXD2</text>
<text x="229.1" y="66.5">RS232RX</text>
<text x="229.1" y="68.1">TXD1</text>
<text x="229.1" y="69.7">SCK1</text>
<text x="23.9" y="72.8">MTIC5V</text>
<text x="23.9" y="76">MTCLKC</text>
<text x="24.2" y="74.6">MTIOC6A</text>
<text x="24.2" y="77.9">MTIOC6B</text>
<text x="41.8" y="72.1">M_Vin</text>
<text x="41.8" y="75.4">M_TRCCLK</text>
<text x="41.8" y="77">M_UP</text>
<text x="41.8" y="73.8">M_Toggle</text>
<text x="82.4" y="72.1">M_Win</text>
<text x="82.4" y="73.8">M_POE</text>
<text x="82.4" y="75.4">M_TRDCLK</text>
<text x="82.4" y="77">M_UN</text>
<text x="115.3" y="72.9">MTIC5W</text>
<text x="115.3" y="74.6">POE4n</text>
<text x="115.3" y="76.2">MTCLKD</text>
<text x="115.3" y="77.9">MTIOC6D</text>
<text x="134.5" y="74.4">MTIC5V</text>
<text x="134.8" y="72.9">MTIOC3A</text>
<text x="150.7" y="72.1">M_Toggle</text>
<text x="150.7" y="73.8">M_Vin</text>
<text x="150.7" y="75.4">EXT_USB_VBUS</text>
<text x="150.7" y="77">EXT_USB_BATT</text>
<text x="201.1" y="72.1">M_Uin</text>
<text x="201.1" y="73.8">M_Win</text>
<text x="201.1" y="75.4">Reserved</text>
<text x="201.1" y="77">Reserved</text>
<text x="229.1" y="72.9">MTIC5U</text>
<text x="229.1" y="74.6">MTIC5W</text>
<text x="24.2" y="79.5">MTIOC7A</text>
<text x="24.2" y="81.1">MTIOC7B</text>
<text x="41.8" y="78.7">M_VP</text>
<text x="41.8" y="80.3">M_WP</text>
<text x="82.4" y="78.7">M_VN</text>
<text x="82.4" y="80.3">M_WN</text>
<text x="115.3" y="79.5">MTIOC7C</text>
<text x="115.3" y="81.1">MTIOC7D</text>
<text x="150.7" y="78.7">EXT_USB_CHG</text>
<text x="150.7" y="80.3">Unregulated_VCC</text>
<text x="201.1" y="78.7">Reserved</text>
<text x="201.1" y="80.3">Vss</text>
<text x="136.1" y="86.8">EXT_USB_BATT, EXT_USB_CHG and EXT_USB_VBUS are not standard</text>
<text x="136.1" y="88.5">RSK App Header Specification.</text>
<text x="194.6" y="88.4">GROUND</text>
<text x="228.4" y="89.1">AN000</text>
<text x="272.6" y="89.1">JA1_AN000</text>
<text x="136.1" y="90.2">These headers are special function for USB Battery Charge.</text>
<text x="67.8" y="107.9">Addr</text>
<text x="106.8" y="107.9">Addr</text>
<text x="31.2" y="108.5">A0</text>
<text x="31.2" y="110.2">A2</text>
<text x="31.2" y="111.8">A4</text>
<text x="31.2" y="113.5">A6</text>
<text x="67.8" y="112.8">Addr</text>
<text x="67.8" y="109.5">Addr</text>
<text x="67.8" y="111.2">Addr</text>
<text x="106.8" y="109.5">Addr</text>
<text x="106.8" y="111.2">Addr</text>
<text x="106.8" y="112.8">Addr</text>
<text x="131.5" y="108.7">A1</text>
<text x="131.5" y="110.4">A3</text>
<text x="131.5" y="112">A5</text>
<text x="131.5" y="113.6">A7</text>
<text x="228.4" y="111.8">AN000</text>
<text x="31.2" y="115.1">A8</text>
<text x="31.2" y="116.7">A10</text>
<text x="31.2" y="118.3">A12</text>
<text x="31.2" y="119.9">A14</text>
<text x="67.8" y="114.4">Addr</text>
<text x="67.8" y="117.6">Addr</text>
<text x="67.8" y="119.3">Addr</text>
<text x="67.8" y="116">Addr</text>
<text x="106.8" y="114.4">Addr</text>
<text x="106.8" y="116">Addr</text>
<text x="106.8" y="117.6">Addr</text>
<text x="106.8" y="119.3">Addr</text>
<text x="131.5" y="115.2">A9</text>
<text x="131.5" y="116.8">A11</text>
<text x="131.5" y="118.5">A13</text>
<text x="30.7" y="121.7">D0</text>
<text x="30.7" y="123.4">D2</text>
<text x="30.7" y="125">D4</text>
<text x="67.8" y="120.9">Data</text>
<text x="67.8" y="122.6">Data</text>
<text x="67.8" y="124.2">Data</text>
<text x="67.8" y="125.8">Data</text>
<text x="106.8" y="120.9">Data</text>
<text x="106.8" y="122.6">Data</text>
<text x="106.8" y="124.2">Data</text>
<text x="106.8" y="125.8">Data</text>
<text x="131.5" y="120.1">A15</text>
<text x="131.5" y="121.7">D1</text>
<text x="131.5" y="123.4">D3</text>
<text x="131.5" y="125">D5</text>
<text x="30.7" y="126.6">D6</text>
<text x="30.7" y="131.5">D8</text>
<text x="31.2" y="128.1">RDn</text>
<text x="31.2" y="129.7">CS4n</text>
<text x="67.8" y="127.4">RDn</text>
<text x="67.8" y="129">CS</text>
<text x="67.8" y="130.7">Data</text>
<text x="106.8" y="127.4">WR/SDWE</text>
<text x="106.8" y="129">CS</text>
<text x="106.8" y="130.7">Data</text>
<text x="131.5" y="126.6">D7</text>
<text x="131.5" y="128.2">JA3_PIN26</text>
<text x="131.5" y="129.8">CON_SDCSn</text>
<text x="131.5" y="131.5">D9</text>
<text x="259.6" y="129">GROUND</text>
<text x="30.7" y="136.4">D14</text>
<text x="30.7" y="133.1">D10</text>
<text x="30.7" y="138">A16_ET0ERXD3</text>
<text x="30.7" y="134.7">D12</text>
<text x="67.8" y="132.3">Data</text>
<text x="67.8" y="133.9">Data</text>
<text x="67.8" y="135.6">Data</text>
<text x="67.8" y="137.2">Addr</text>
<text x="106.8" y="132.3">Data</text>
<text x="106.8" y="133.9">Data</text>
<text x="106.8" y="135.6">Data</text>
<text x="106.8" y="137.2">Addr</text>
<text x="131.5" y="138">A17_ET0ERXD2_MTIOC3A</text>
<text x="131.5" y="133.1">D11</text>
<text x="131.5" y="134.7">D13</text>
<text x="131.5" y="136.4">D15</text>
<text x="30.7" y="139.6">A18_ET0RXDV_MTIOC4B</text>
<text x="30.7" y="141.2">A20_ET0TXCLK_QIO1-A_POE0n</text>
<text x="31.2" y="142.7">A22_ET0ETXD3</text>
<text x="67.8" y="143.7">CS/Wait</text>
<text x="67.8" y="138.8">Addr</text>
<text x="67.8" y="140.4">Addr</text>
<text x="67.8" y="142">Addr</text>
<text x="106.8" y="142">SDCLK</text>
<text x="106.8" y="143.7">ALE/SDCKE</text>
<text x="106.8" y="138.8">Addr</text>
<text x="106.8" y="140.4">Addr</text>
<text x="131.5" y="142.9">JA3_PIN44</text>
<text x="131.5" y="139.6">A19_ET0TXER_QIO0-A_MTIOC4D</text>
<text x="131.5" y="141.2">A21_ET0ETXD2</text>
<text x="170.5" y="142.9">JA1_PIN23</text>
<text x="209.5" y="142.9">IRQ5</text>
<text x="230.7" y="142.9">JA3_PIN26</text>
<text x="269.7" y="142.9">WRn</text>
<text x="30.7" y="144.5">JA3_PIN45</text>
<text x="31.2" y="146">JA3_PIN47</text>
<text x="31.2" y="147.6">CASn</text>
<text x="67.8" y="145.3">HWRn/DQMH</text>
<text x="67.8" y="146.9">CAS</text>
<text x="106.8" y="146.9">RAS</text>
<text x="106.8" y="145.3">LWRn/DQML</text>
<text x="131.5" y="144.5">JA3_PIN46</text>
<text x="131.5" y="146.1">JA3_PIN48</text>
<text x="131.5" y="147.7">RASn</text>
<text x="170.5" y="147.7">JA1_PIN25</text>
<text x="209.5" y="144.5">MTIOC0A_IRQ4</text>
<text x="209.5" y="149.4">JA1_SSDA2</text>
<text x="209.5" y="147.7">JA1_SDA2-DS</text>
<text x="230.7" y="147.7">JA3_PIN44</text>
<text x="269.7" y="144.5">WEn</text>
<text x="269.7" y="147.7">SDCLK</text>
<text x="269.7" y="149.4">BCLK</text>
<text x="170.5" y="152.6">JA1_PIN26</text>
<text x="209.5" y="154.2">JA1_SSCL2</text>
<text x="209.5" y="152.6">JA1_SCL2-DS</text>
<text x="230.7" y="152.6">JA3_PIN45</text>
<text x="269.7" y="152.6">CS0n</text>
<text x="269.7" y="154.2">WAITn</text>
<text x="170.5" y="157.5">JA2_PIN23</text>
<text x="209.5" y="159.1">MTIOC1A</text>
<text x="209.5" y="157.5">MTIOC0C_IRQ2-DS</text>
<text x="230.7" y="157.5">JA3_PIN46</text>
<text x="269.7" y="157.5">ALE</text>
<text x="269.7" y="159.1">CKE</text>
<text x="170.5" y="162.3">JA5_PIN9</text>
<text x="209.5" y="164">MTIOC0B_IRQ3</text>
<text x="209.5" y="162.3">MTIOC2A</text>
<text x="230.7" y="167.3">JA3_PIN48</text>
<text x="230.7" y="162.3">JA3_PIN47</text>
<text x="269.7" y="167.3">WR0n</text>
<text x="269.7" y="162.3">WR1n</text>
<text x="269.7" y="164">DQM1</text>
<text x="269.7" y="168.9">DQM0</text>
<text x="227.6" y="185.8">Title</text>
<text x="227.6" y="190.7">Size</text>
<text x="234.1" y="187.4">RSK+RX71M [Application Headers]</text>
<text x="234.1" y="190.7">Document Number</text>
<text x="281.3" y="190.7">Rev</text>
<text x="227.6" y="195.5">Date:</text>
<text x="234.1" y="192.3">R20UT3216EG0100</text>
<text x="236.1" y="195.5">Thursday, March 05, 2015</text>
<text x="260.1" y="195.5">Sheet</text>
<text x="268.2" y="195.5">11</text>
<text x="273.1" y="195.5">of</text>
<text x="278" y="195.5">16</text>
<text x="282.9" y="192.3">1.00</text>
</g>
<g font-size="1.4" fill="#000080">
<text x="66.2" y="25">JA1</text>
<text x="184.8" y="25">JA2</text>
<text x="171.8" y="31.5">R213</text>
<text x="171.8" y="33.1">R204</text>
<text x="176.7" y="31.5">0R</text>
<text x="176.7" y="33.1">0R</text>
<text x="66.2" y="49.4">APP1(DNF)</text>
<text x="184.8" y="49.4">APP2(DNF)</text>
<text x="66.2" y="60.7">JA5</text>
<text x="184.8" y="60.7">JA6</text>
<text x="95.4" y="68.9">R90</text>
<text x="95.4" y="70.5">R79</text>
<text x="100.3" y="68.9">0R(DNF)</text>
<text x="100.3" y="70.5">0R(DNF)</text>
<text x="160.4" y="67.3">R126</text>
<text x="165.4" y="67.3">0R(DNF)</text>
<text x="209.2" y="68.9">R103</text>
<text x="209.2" y="67.3">R129</text>
<text x="214.1" y="68.9">0R(DNF)</text>
<text x="214.1" y="67.3">0R(DNF)</text>
<text x="49.9" y="72.1">R78</text>
<text x="54.8" y="72.1">0R(DNF)</text>
<text x="95.4" y="72.1">R357</text>
<text x="100.3" y="72.1">0R(DNF)</text>
<text x="160.4" y="73.8">R70</text>
<text x="165.4" y="73.8">0R</text>
<text x="209.2" y="72.1">R82</text>
<text x="209.2" y="73.8">R75</text>
<text x="214.1" y="72.1">0R</text>
<text x="214.1" y="73.8">0R</text>
<text x="66.2" y="83.5">APP5(DNF)</text>
<text x="184.8" y="83.5">APP6(DNF)</text>
<text x="246.6" y="88.4">R208</text>
<text x="251.5" y="88.4">0R</text>
<text x="264.5" y="93.3">R216</text>
<text x="264.5" y="94.9">0R(DNF)</text>
<text x="93.8" y="106.3">JA3</text>
<text x="264.5" y="103">R439</text>
<text x="264.5" y="104.6">15K</text>
<text x="246.6" y="111.2">R437</text>
<text x="251.5" y="111.2">0R(DNF)</text>
<text x="264.5" y="117.6">R451</text>
<text x="264.5" y="119.3">30K</text>
<text x="189.7" y="142">R494</text>
<text x="189.7" y="143.7">R157</text>
<text x="194.6" y="143.7">0R(DNF)</text>
<text x="194.6" y="142">0R</text>
<text x="249.9" y="143.7">R431</text>
<text x="249.9" y="142">R387</text>
<text x="254.8" y="143.7">0R(DNF)</text>
<text x="254.8" y="142">0R</text>
<text x="189.7" y="146.9">R155</text>
<text x="189.7" y="148.5">R145</text>
<text x="194.6" y="146.9">0R</text>
<text x="194.6" y="148.5">0R(DNF)</text>
<text x="249.9" y="148.5">R358</text>
<text x="249.9" y="146.9">R445</text>
<text x="254.8" y="148.5">0R(DNF)</text>
<text x="254.8" y="146.9">0R(DNF)</text>
<text x="93.8" y="150.2">APP3(DNF)</text>
<text x="189.7" y="151.8">R161</text>
<text x="189.7" y="153.4">R156</text>
<text x="194.6" y="151.8">0R</text>
<text x="194.6" y="153.4">0R(DNF)</text>
<text x="249.9" y="151.8">R467</text>
<text x="249.9" y="153.4">R468</text>
<text x="254.8" y="151.8">0R(DNF)</text>
<text x="254.8" y="153.4">0R</text>
<text x="189.7" y="156.7">R154</text>
<text x="189.7" y="158.3">R153</text>
<text x="189.7" y="161.5">R120</text>
<text x="194.6" y="156.7">0R</text>
<text x="194.6" y="158.3">0R(DNF)</text>
<text x="194.6" y="161.5">0R</text>
<text x="249.9" y="161.5">R465</text>
<text x="249.9" y="158.3">R447</text>
<text x="249.9" y="156.7">R466</text>
<text x="254.8" y="161.5">0R</text>
<text x="254.8" y="158.3">0R(DNF)</text>
<text x="254.8" y="156.7">0R</text>
<text x="189.7" y="163.2">R106</text>
<text x="194.6" y="163.2">0R(DNF)</text>
<text x="249.9" y="163.2">R444</text>
<text x="249.9" y="166.4">R464</text>
<text x="254.8" y="163.2">0R(DNF)</text>
<text x="254.8" y="166.4">0R</text>
<text x="249.9" y="168.1">R429</text>
<text x="254.8" y="168.1">0R(DNF)</text>
</g>
<g font-size="1.2">
<text x="47.2" y="8.6">5</text>
<text x="100.3" y="8.6">4</text>
<text x="153.4" y="8.6">3</text>
<text x="206.5" y="8.6">2</text>
<text x="259.5" y="8.6">1</text>
<text x="19.5" y="33.4">D</text>
<text x="286.6" y="33.4">D</text>
<text x="19.5" y="80.1">C</text>
<text x="286.6" y="80.1">C</text>
<text x="19.5" y="126.8">B</text>
<text x="286.6" y="126.8">B</text>
<text x="19.5" y="173.5">A</text>
<text x="286.6" y="173.5">A</text>
<text x="47.2" y="197">5</text>
<text x="100.3" y="197">4</text>
<text x="153.4" y="197">3</text>
<text x="206.5" y="197">2</text>
<text x="259.5" y="197">1</text>
</g>
</svg>
